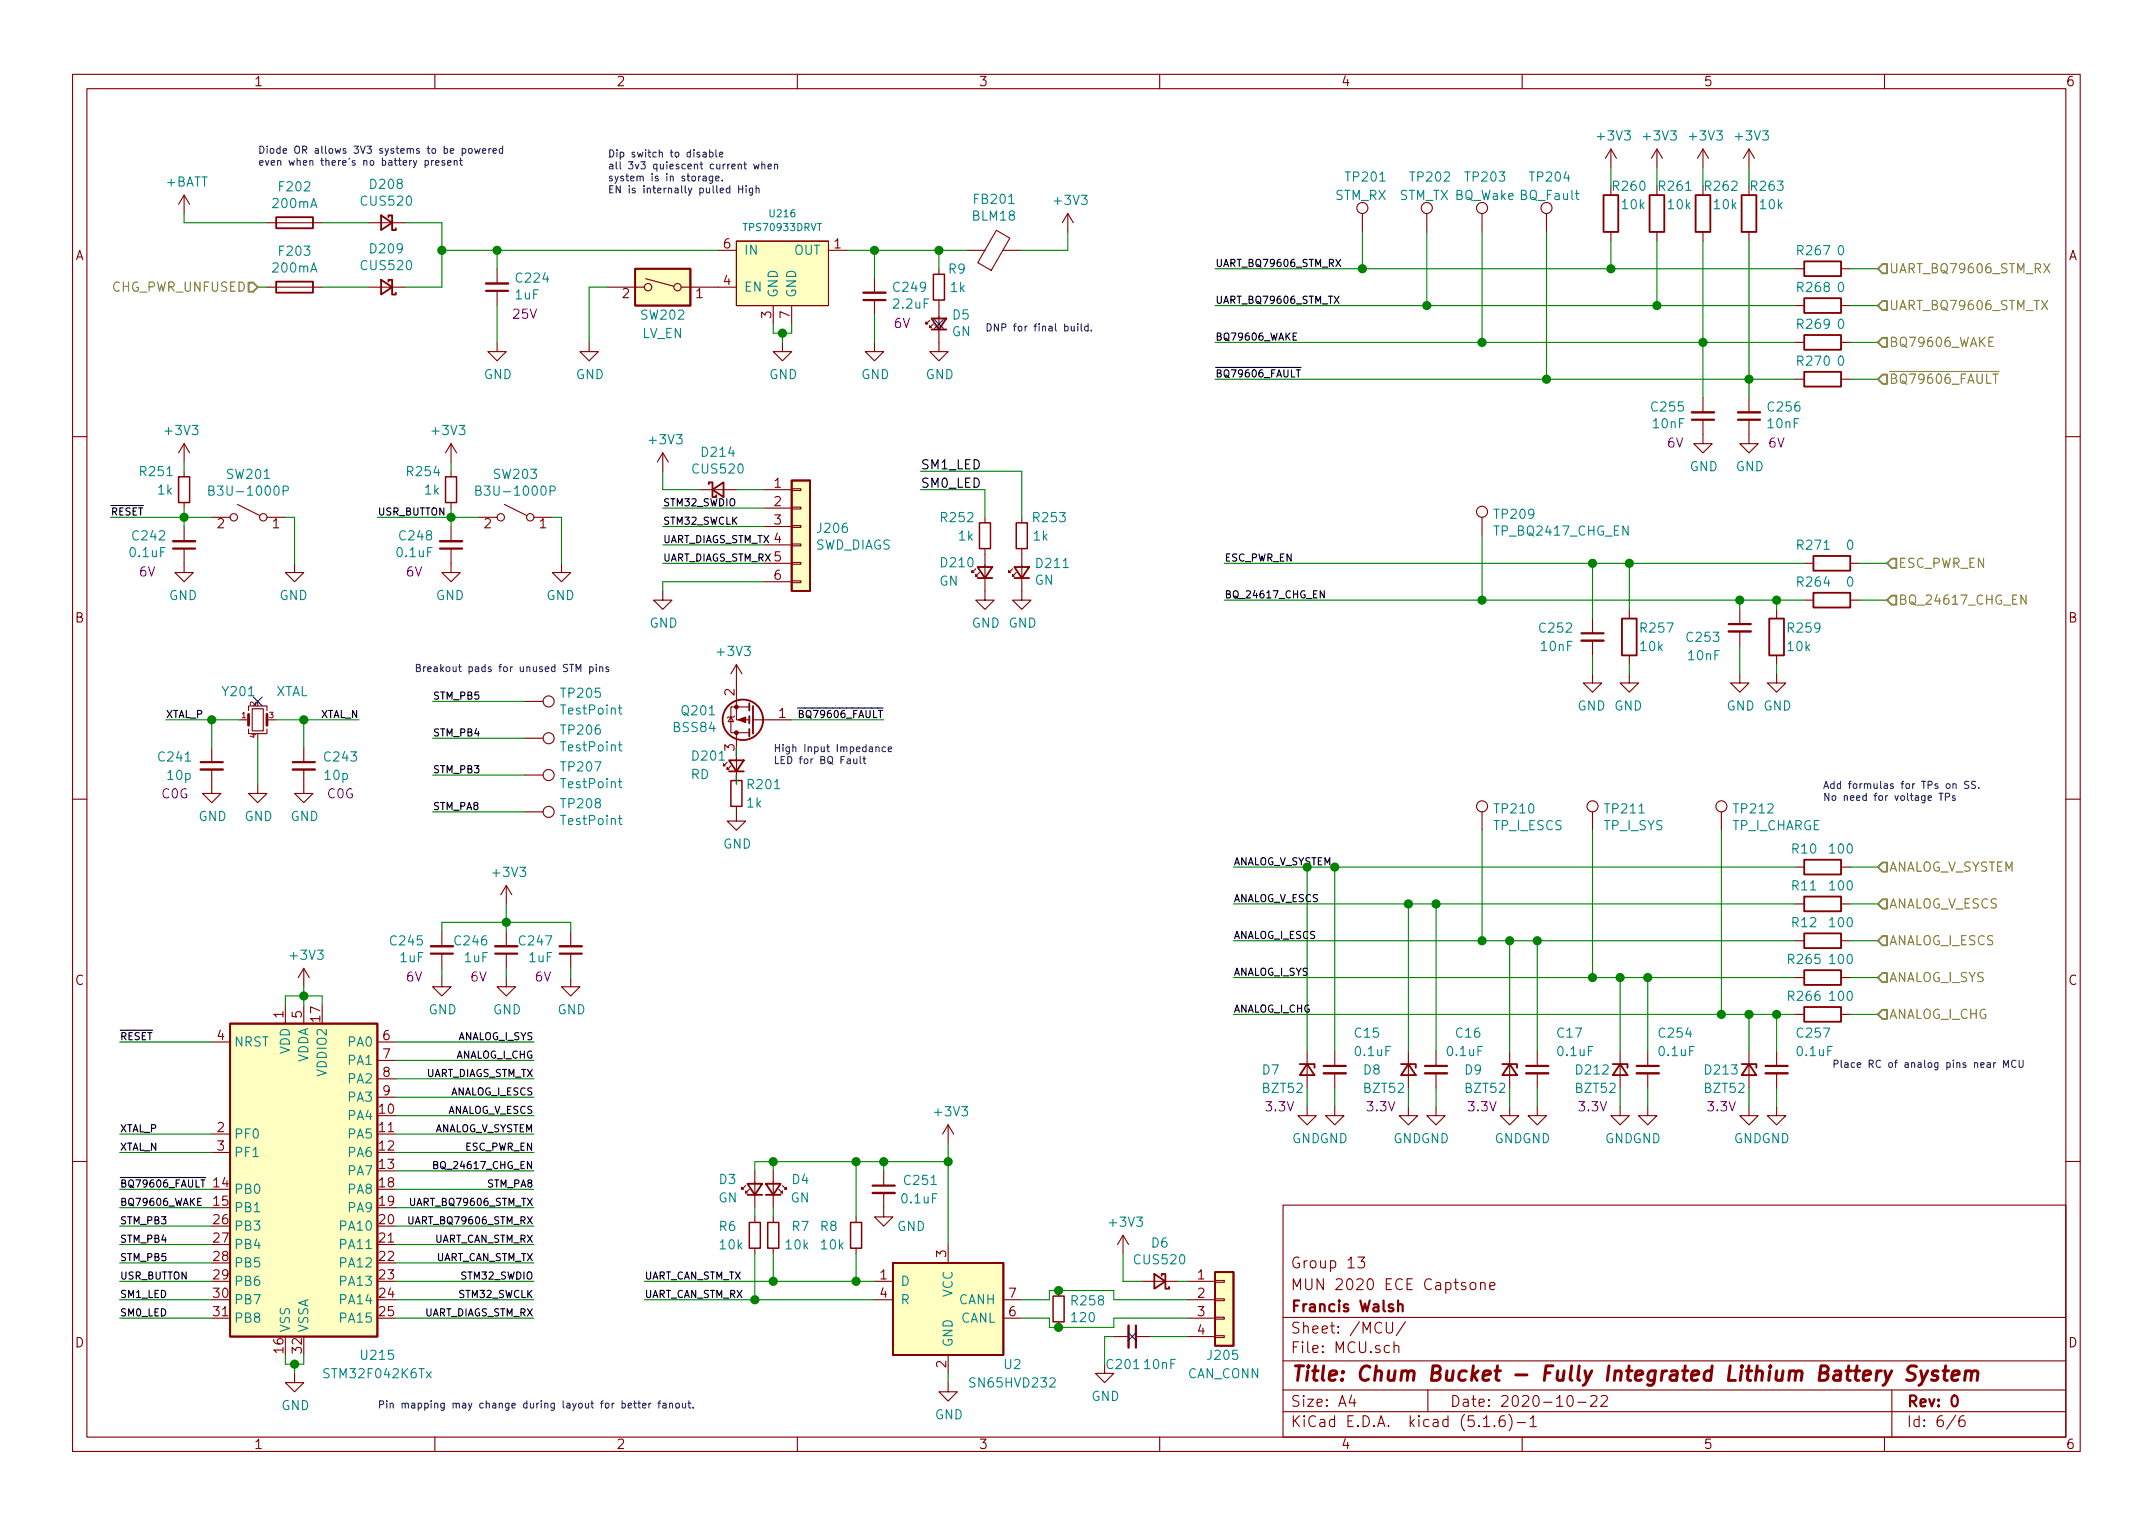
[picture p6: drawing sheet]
<svg xmlns="http://www.w3.org/2000/svg" width="297mm" height="210mm" viewBox="0 0 297 210" stroke-linecap="round" stroke-linejoin="round" font-family="sans-serif">
<g fill="none" stroke="#840000" stroke-width=".15">
<path d="M10 10.3h277v189.9h-277zM12 12.2h273v186.1h-273zM60 10.3v1.9M110 10.3v1.9M160 10.3v1.9M210 10.3v1.9M260 10.3v1.9M25.4 26.9v2.6M25.4 26.9l-.8 1.3M25.4 26.9l.8 1.3M36.8 30.7h7.6M36.8 39.6h7.6"/>
<path d="M50.8 30.7h5.1M50.8 39.6h5.1M68.6 37.1v2M83.8 39.6h5.1M89.1 38.4l3.9 1.1M94 39.6h7.6M99.1 34.5h2.5M101.6 33.3h12.7v8.9h-12.7zM114.3 34.5h2.5M120.6 38.3v2.1M129.5 37.1v.7M133.3 34.5h2.6"/>
<path d="M137.5 31.8l1.8 1.1-2.5 4.4-1.9-1.1zM138.4 34.5h2.6M147.3 29.5l-.7 1.2M147.3 29.5v2.5M147.3 29.5l.8 1.2M188 29.5v2.5M196.8 29.5v2.5M204.5 29.5v2.5M213.4 29.5v2.5M222.2 20.6v2.5M222.2 32v1.3M222.2 20.6l-.7 1.2"/>
<path d="M222.2 20.6l.8 1.2M228.6 20.6v2.5M228.6 32v1.3M228.6 20.6l-.8 1.2M228.6 20.6l.8 1.2M234.9 20.6v2.5M234.9 32v1.3M234.9 20.6l-.7 1.2M234.9 20.6l.8 1.2M241.3 20.6v2.5M241.3 32v1.3M241.3 20.6l-.8 1.2"/>
<path d="M241.3 20.6l.8 1.2M247.6 37.1h1.3M254 37.1h1.3M68.6 47.2v1.3h1.2l-1.2 1.3-1.3-1.3h1.3M68.6 40.1v2.1M81.3 47.2v1.3h1.2l-1.2 1.3-1.3-1.3h1.3M106.7 42.2v2.5M107.9 47.2v1.3h1.3l-1.3 1.3-1.2-1.3h1.2M109.2 42.2v2.5M120.6 47.2v1.3h1.3l-1.3 1.3-1.2-1.3h1.2M120.6 41.4v2M128.3 44.2l-.5 .5v-.3v.3h.2"/>
<path d="M128.8 44.7l-.5 .5v-.2v.2h.2M129.5 41.4v7.1h1.3l-1.3 1.3-1.2-1.3h1.2M234.9 57.9v3.3h1.3l-1.3 1.3-1.2-1.3h1.2M234.9 54.9v2M241.3 57.9v3.3h1.3l-1.3 1.3-1.3-1.3h1.3M241.3 54.9v2M247.6 47.2h1.3M247.6 42.2h1.3M247.6 52.3h1.3M254 47.2h1.3M254 42.2h1.3M254 52.3h1.3"/>
<path d="M10 60.2h2M25.4 75.7v3.3h-1.3l1.3 1.3 1.3-1.3h-1.3M25.4 61.2v2.5M25.4 65v.8M25.4 69.3v.8M25.4 72.6v2.1M25.4 61.2l.8 1.3M25.4 61.2l-.8 1.3M29.2 71.4h2.5M32.8 69.6l3 1.5M36.8 71.4h2.6M40.6 77.7v1.3h-1.2l1.2 1.3 1.3-1.3h-1.3"/>
<path d="M62.2 75.7v3.3h-1.2l1.2 1.3 1.3-1.3h-1.3M62.2 61.2l.8 1.3M62.2 61.2v2.5M62.2 65v.8M62.2 69.3v.8M62.2 72.6v2.1M62.2 61.2l-.7 1.3M66 71.4h2.6M69.6 69.6l3 1.5M73.7 71.4h2.5M77.5 77.7v1.3h-1.3l1.3 1.3 1.2-1.3h-1.2M91.4 62.5l-.7 1.2"/>
<path d="M91.4 62.5v2.5M91.4 62.5l.8 1.2M96.5 67.6h5.1M105.4 67.6h3.8M105.4 70.1h3.8M105.4 72.6h3.8M105.4 75.2h3.8M105.4 77.7h3.8M109.2 77.6h1.3v.2h-1.3zM109.2 75.1h1.3v.2h-1.3zM109.2 70h1.3v.2h-1.3zM109.2 67.4h1.3v.3h-1.3z"/>
<path d="M109.2 72.5h1.3v.3h-1.3zM134.6 78.5l-.5 .5v-.3v.3h.3M135.1 79l-.5 .5v-.3v.3h.3M135.9 75.7v7.1h1.3l-1.3 1.3-1.3-1.3h1.3M135.9 71.4v.7M139.7 78.5l-.5 .5v-.3v.3h.2M140.2 79l-.5 .5v-.3v.3h.3M141 75.7v7.1h1.2l-1.2 1.3-1.3-1.3h1.3M141 71.4v.7M204.5 71.4v2.5M248.9 77.7h1.3M255.3 77.7h1.2"/>
<path d="M285 60.2h2M33 99.3h1.3M34.3 98v-.6h2.5v.6M34.8 97.8h1.5v3h-1.5zM36.8 99.3h1.3M72.4 96.8h2.5M91.4 81.5v1.3h1.3l-1.3 1.3-1.2-1.3h1.2M100.8 98.9l.4 .7h-.7zM101.3 98.8l-.1 .1h-.7l-.2 .2M101.6 91.7v7.6h1.8M101.6 91.7l.8 1.3M101.6 91.7l-.8 1.3"/>
<path d="M103.4 97.5h-2.6v3.6h2.6M103.9 99.3h5.3M105.4 80.3h3.8M109.2 80.1h1.3v.3h-1.3zM219.7 93v1.2h-1.3l1.3 1.3 1.3-1.3h-1.3M219.7 85.3v2.1M219.7 88.4v2M224.8 93v1.2h-1.3l1.3 1.3 1.3-1.3h-1.3M224.8 84.1v1.2M224.8 90.4v1.3M240 93v1.2h1.3l-1.3 1.3-1.2-1.3h1.2M240 84.1v2"/>
<path d="M240 87.1v2M245.1 93v1.2h1.3l-1.3 1.3-1.3-1.3h1.3M245.1 84.1v1.2M245.1 90.4v1.3M248.9 82.8h1.3M255.3 82.8h1.2M10 110.3h2M29.2 106.2v3.3h1.3l-1.3 1.2-1.3-1.2h1.3M29.2 103.1v2.1M34.3 100.6v.6h2.5v-.6M35.6 108.2v1.3h1.2l-1.2 1.2-1.3-1.2h1.3M41.9 106.2v3.3h1.3l-1.3 1.2-1.3-1.2h1.3"/>
<path d="M41.9 103.1v2.1M72.4 101.8h2.5M72.4 106.9h2.5M72.4 112h2.5M100.3 105.2l-.5 .5v-.3v.3h.3M100.8 105.7l-.5 .5v-.3v.3h.3M101.6 111.2v2.1h1.3l-1.3 1.2-1.3-1.2h1.3M101.6 101.1v7.1M204.5 112v2.5M219.7 112v2.5M237.5 112v2.5M247.6 119.6h1.3"/>
<path d="M254 119.6h1.3M285 110.3h2M39.4 138.7v2.5M41.9 133.6v2.5M41.9 138.7v2.5M41.9 133.6l-.8 1.3M41.9 133.6l.8 1.3M61 134.9v1.2h1.2l-1.2 1.3-1.3-1.3h1.3M61 128.5v2.1M61 131.6v2M69.8 134.9v1.2h1.3l-1.3 1.3-1.2-1.3h1.2M69.8 122.2v2.5"/>
<path d="M69.8 128.5v2.1M69.8 131.6v2M69.8 122.2l-.7 1.2M69.8 122.2l.8 1.2M78.7 134.9v1.2h1.3l-1.3 1.3-1.2-1.3h1.2M78.7 128.5v2.1M78.7 131.6v2M247.6 124.7h1.3M247.6 134.9h1.3M247.6 139.9h1.3M247.6 129.8h1.3M254 124.7h1.3"/>
<path d="M254 134.9h1.3M254 139.9h1.3M254 129.8h1.3M29.2 156.5h2.5M29.2 159h2.5M29.2 143.8h2.5M52.1 143.8h2.5M52.1 146.3h2.5M52.1 148.8h2.5M52.1 151.4h2.5M130.8 155.2l-.8 1.3M130.8 155.2v2.5"/>
<path d="M130.8 155.2l.8 1.3M180.3 152.6v1.3h-1.2l1.2 1.3 1.3-1.3h-1.3M180.3 145v5.1M184.1 152.6v1.3h-1.2l1.2 1.3 1.3-1.3h-1.3M184.1 145v2.1M184.1 148.1v2M194.3 152.6v1.3h-1.3l1.3 1.3 1.3-1.3h-1.3M194.3 145v5.1M198.1 152.6v1.3h-1.3l1.3 1.3 1.3-1.3h-1.3M198.1 145v2.1M198.1 148.1v2M208.3 152.6v1.3h-1.3l1.3 1.3 1.2-1.3h-1.2"/>
<path d="M208.3 145v5.1M212.1 152.6v1.3h-1.3l1.3 1.3 1.3-1.3h-1.3M212.1 145v2.1M212.1 148.1v2M223.5 152.6v1.3h-1.3l1.3 1.3 1.3-1.3h-1.3M223.5 145v5.1M227.3 152.6v1.3h-1.2l1.2 1.3 1.3-1.3h-1.3M227.3 145v2.1M227.3 148.1v2M241.3 152.6v1.3h-1.3l1.3 1.3 1.3-1.3h-1.3M241.3 145v5.1M245.1 152.6v1.3h-1.3l1.3 1.3 1.3-1.3h-1.3"/>
<path d="M245.1 145v2.1M245.1 148.1v2M10 160.2h2M102.9 163.6l-.5 .5v-.3v.3h.2M103.4 164.1l-.5 .5v-.3v.3h.2M104.1 161.5v5.1M104.1 167.9v.8M104.1 172.2v.8M106.7 161.5v5.1M106.7 167.9v.8M106.7 172.2v.8M107.4 164.1l.5 .5v-.3v.3h-.2"/>
<path d="M107.9 163.6l.6 .5v-.3v.3h-.3M118.1 167.9v.8M118.1 172.2v.8M120.6 176.8h2.6M120.6 179.3h2.6M121.9 164.6v3.3h1.3l-1.3 1.3-1.3-1.3h1.3M121.9 161.5v2.1M130.8 171.7v2.5M138.4 179.3h2.6M146 178v.8M154.9 170.4l-.7 1.3M154.9 170.4v2.6"/>
<path d="M154.9 170.4l.8 1.3M157.5 176.8h5.1M163.8 176.8h3.8M163.8 179.3h3.8M167.6 176.7h1.3v.2h-1.3zM167.6 179.2h1.3v.2h-1.3zM177 166.3h108v32h-108zM187.4 173.4h.9l-.5 .6 .3 .1a.61 .61 0 0 1 .1 .7l-.2 .1h-.4l-.2-.1M202.9 177.1a.41 .41 0 0 1 .7 .1v.4a.41 .41 0 0 1-.4 .3 .41 .41 0 0 1-.4-.3zM204.3 177.1a.38 .38 0 0 1 .6 0v.8M204.3 176.9v1M205.5 177.4l.7-.1v-.3l-.4-.1-.3 .2 .1 .7 .2 .1 .4-.1"/>
<path d="M285 160.2h2M40.6 189.5v1.2h1.3l-1.3 1.3-1.2-1.3h1.2M60 198.3v1.9M110 198.3v1.9M130.8 190.7v1.3h1.3l-1.3 1.3-1.3-1.3h1.3M130.8 186.9v2.6M138.4 181.9h2.6M146 182.4v.7M152.4 188.2v1.3h1.3l-1.3 1.2-1.3-1.2h1.3M153.7 184.4h2M156.7 184.4h2M160 198.3v1.9"/>
<path d="M163.8 184.4h3.8M163.8 181.9h3.8M167.6 184.3h1.3v.2h-1.3zM167.6 181.7h1.3v.3h-1.3zM177 194.8h108M177 191.8h108M177 187.8h108M177 181.8h108M186.5 192.5l-.4 1h1M186.8 193v1M191.3 182.4v1.2a.48 .48 0 0 0 .7 .2l.1-1.4M192.3 185.7a.41 .41 0 0 1 .7 .1v.8"/>
<path d="M192.3 185.1v1.5M193.9 182.3l-1.3 2M197 191.8v3M204.7 196.8h.8M206.2 196.7v.1l-.1-.1h.1v.1M207.5 195.3a.59 .59 0 0 0-.7 .7l.1 .7a.49 .49 0 0 0 .7 0 .65 .65 0 0 0-.1-.7 .51 .51 0 0 0-.6 0l-.1 .2M208.2 195.1a1.71 1.71 0 0 1 0 2.3M209.3 196.3h1.2M210 198.3v1.9M211.1 195.8l.3-.3 .1-.2v1.5M211.1 196.8h.9M216.3 192.7a.35 .35 0 0 1 .4-.2 .35 .35 0 0 1 .3 .3 .78 .78 0 0 1-.4 1.2 .87 .87 0 0 1-.3-1.3z"/>
<path d="M217.7 193.5h1.1M219.5 192.7l.2-.2h.3a.41 .41 0 0 1 .3 .7l-.9 .8h.9M220.9 192.7l.2-.2 .5 .1a.37 .37 0 0 1 .1 .6l-.9 .8h1M260 198.3v1.9M261 191.8v6.5M269.8 195.2l-1.2 2M271 195.3a.62 .62 0 0 0-.7 .7v.5a.48 .48 0 0 0 .7 .2l.1-.2-.1-.5a.48 .48 0 0 0-.7 .2"/>
<circle cx="89.4" cy="39.6" r=".51"/>
<circle cx="93.5" cy="39.6" r=".51"/>
<circle cx="188" cy="28.7" r=".76"/>
<circle cx="196.8" cy="28.7" r=".76"/>
<circle cx="204.5" cy="28.7" r=".76"/>
<circle cx="213.4" cy="28.7" r=".76"/>
<circle cx="32.3" cy="71.4" r=".51"/>
<circle cx="36.3" cy="71.4" r=".51"/>
<circle cx="69.1" cy="71.4" r=".51"/>
<circle cx="73.2" cy="71.4" r=".51"/>
<circle cx="204.5" cy="70.6" r=".76"/>
<circle cx="75.7" cy="96.8" r=".76"/>
<circle cx="75.7" cy="106.9" r=".76"/>
<circle cx="75.7" cy="101.8" r=".76"/>
<circle cx="75.7" cy="112" r=".76"/>
<circle cx="204.5" cy="111.2" r=".76"/>
<circle cx="219.7" cy="111.2" r=".76"/>
<circle cx="237.5" cy="111.2" r=".76"/>
</g>
<g fill="none" stroke="#840000" stroke-width=".3">
<path d="M67.1 40.1h3M119.1 41.4h3.1M233.4 57.9h3.1M239.8 57.9h3M23.9 75.7h3M60.7 75.7h3.1M218.2 87.4h3M238.5 86.1h3.1M27.7 105.2h3M40.4 105.2h3M59.4 131.6h3.1M68.3 131.6h3.1"/>
<path d="M77.2 131.6h3.1M182.6 147.1h3.1M196.6 147.1h3M210.6 147.1h3M225.8 147.1h3.1M243.6 147.1h3M120.4 163.6h3M192.9 179.4v1.5M156.7 182.9v3M192.9 180.1a.38 .38 0 0 1 .6 0v.8M269.4 192.7a.35 .35 0 0 1 .4-.2 .35 .35 0 0 1 .2 .3 .77 .77 0 0 1-.4 1.2 .9 .9 0 0 1-.2-1.3z"/>
</g>
<path d="M260 189.1l.3 1.3M261 189.1l-.9 1.8-.3 .2M264.4 188.5l-.7-.1a.5 .5 0 0 0-.5 .5 .5 .5 0 0 0 .3 .5l.4 .1a.48 .48 0 0 1 .3 .5 .48 .48 0 0 1-.4 .4l-.8-.1M265 189.1l.3 1.3M266 189.1l-.9 1.8-.4 .2M267.4 189.2l-.2-.1-.5 .1-.1 .3 .2 .3 .5 .1 .1 .3-.2 .1-.2 .1-.5-.1M268.1 189.1h.7M268.4 188.4l-.2 1.8 .1 .1 .4 .1M269.3 189.8l1-.2v-.4l-.2-.1-.6 .1-.1 .2-.1 .8 .2 .2 .6-.1M271.2 189.3a.5 .5 0 0 1 .8 .1l-.1 1M271.2 189.1l-.2 1.3M272 189.4a.47 .47 0 0 1 .5-.3 .47 .47 0 0 1 .4 .3l-.1 1" fill="none" stroke="#840000" stroke-width=".41"/>
<g fill="none" stroke="#840000" stroke-width=".33">
<path d="M67.1 39.1h3M119.1 40.4h3.1M233.4 56.9h3.1M239.8 56.9h3M23.9 74.7h3M60.7 74.7h3.1M218.2 88.4h3M238.5 87.1h3.1M27.7 106.2h3M40.4 106.2h3M59.4 130.6h3.1M68.3 130.6h3.1"/>
<path d="M77.2 130.6h3.1M182.6 148.1h3.1M196.6 148.1h3M210.6 148.1h3M225.8 148.1h3.1M243.6 148.1h3M120.4 164.6h3M155.7 182.9v3"/>
</g>
<g fill="none" stroke="#840000" stroke-width=".25">
<path d="M38.1 30h5.1v1.5h-5.1zM38.1 38.9h5.1v1.5h-5.1zM52.6 29.7l1.5 1-1.5 1zM52.6 38.6l1.5 1-1.5 1zM53.6 30v-.3h.5v2h.5v-.2M53.6 38.9v-.3h.5v2h.5v-.2M87.6 37.1h7.6v5.1h-7.6zM221.2 26.9h2.1v5.1h-2.1zM227.6 26.9h2v5.1h-2zM233.9 26.9h2.1v5.1h-2.1zM240.3 26.9h2v5.1h-2zM248.9 36.1h5.1v2h-5.1z"/>
<path d="M128.5 43.9h2.1l-1.1 1.6zM128.5 45.5h2.1M248.9 46.2h5.1v2.1h-5.1zM248.9 41.1h5.1v2.1h-5.1zM248.9 51.3h5.1v2h-5.1zM97.8 66.8v-.3h.5v2.1h.5v-.3M98.3 67.6l1.5-1.1v2.1zM109.2 66.3h2.6v15.2h-2.6zM134.9 78.2h2l-1 1.6zM134.9 79.8h2M140 78.2h2l-1 1.6zM140 79.8h2"/>
<path d="M250.2 76.7h5.1v2h-5.1zM103.4 97v1M103.4 98.8v1M103.9 97.4v3.8M223.8 85.3h2v5.1h-2zM244.1 85.3h2v5.1h-2zM250.2 81.8h5.1v2h-5.1zM100.6 104.9h2l-1 1.5zM100.6 106.4h2M103.4 100.6v1M248.9 118.6h5.1v2h-5.1zM248.9 123.7h5.1v2h-5.1z"/>
<path d="M248.9 133.9h5.1v2h-5.1zM248.9 138.9h5.1v2.1h-5.1zM248.9 128.8h5.1v2h-5.1zM31.7 141.2h20.4v43.2h-20.4zM179.3 146.8h2.1v.5M180.3 146.8l1.1 1.5h-2.1zM193.3 146.8h2v.5M194.3 146.8l1 1.5h-2zM207.3 146.8h2v.5M208.3 146.8l1 1.5h-2zM222.5 146.8h2v.5M223.5 146.8l1 1.5h-2z"/>
<path d="M240.3 146.8h2v.5M241.3 146.8l1 1.5h-2zM103.1 163.3h2.1l-1.1 1.5zM103.1 164.8h2.1M105.7 163.3h2l-1 1.5zM105.7 164.8h2M123.2 174.2h15.2v12.7h-15.2zM159.3 175.8l1.5 1-1.5 1zM160.3 176v-.2h.5v2h.5v-.3M167.6 175.5h2.6v10.2h-2.6z"/>
<circle cx="102.5" cy="99.3" r="2.79"/>
</g>
<g fill="#ffffc2" stroke="#ffffc2" stroke-width=".14">
<path d="M87.6 37.1h7.6v5.1h-7.6z"/>
<path d="M101.6 33.3h12.7v8.9h-12.7z"/>
<path d="M109.2 66.3h2.6v15.2h-2.6z"/>
<path d="M167.6 175.5h2.6v10.2h-2.6z"/>
<path d="M31.7 141.2h20.4v43.2h-20.4z"/>
<path d="M123.2 174.2h15.2v12.7h-15.2z"/>
</g>
<path d="M34.3 98.5v1.6M36.8 98.5v1.6" fill="none" stroke="#840000" stroke-width=".38"/>
<path d="M128.8 37.8h1.5v3.6h-1.5zM24.6 65.8h1.6v3.5h-1.6zM61.5 65.8h1.5v3.5h-1.5zM135.1 72.1h1.6v3.6h-1.6zM140.2 72.1h1.5v3.6h-1.5zM100.8 107.7h1.6v3.5h-1.6zM103.4 168.7h1.5v3.5h-1.5zM105.9 168.7h1.5v3.5h-1.5zM117.3 168.7h1.6v3.5h-1.6zM145.3 178.8h1.5v3.6h-1.5z" fill="none" stroke="#840000" stroke-width=".2"/>
<path d="M28.8 67.7l.6-.1 .1-.3-.2-.2h-.5v1.2h.5l.3-.2a.36 .36 0 0 0-.3-.4M39.1 67.7h.4l.2-.1v-.4l-.2-.1h-.4v1.2M65.7 67.7l.5-.1 .1-.3-.2-.2h-.4v1.2h.4l.3-.2a.36 .36 0 0 0-.3-.4M75.9 67.7h.5l.2-.1v-.4l-.2-.1h-.5v1.2M85.3 97.7h.5M85.5 97.3v1l.1 .2h.2M85.3 102.8h.5M85.3 107.8h.5M85.3 112.9h.5M85.5 102.3v1.1l.1 .2h.2M85.5 107.4v1.1l.1 .1 .2 .1M85.5 112.5v1.1l.1 .1 .2 .1" fill="none" stroke="#008484" stroke-width=".15"/>
<g fill="#840000" stroke="#840000" stroke-width=".15">
<path d="M101.9 99.3l1-.4v.8z"/>
<circle cx="101.6" cy="97.5" r=".25"/>
<circle cx="101.6" cy="101.1" r=".25"/>
</g>
<g fill="none" stroke="#008400" stroke-width=".15">
<path d="M25.4 29.5v1.2h11.4M35.6 39.6h1.2M44.4 39.6h6.4M44.4 30.7h6.4M55.9 30.7h5.1v8.9h-5.1M61 34.5h38.1M68.6 34.5v2.6M83.8 39.6h-2.5v7.6M116.8 34.5h16.5M120.6 34.5v3.8M129.5 34.5v2.6M147.3 32v2.5h-6.3"/>
<path d="M167.6 37.1h80M188 32v5.1M196.8 32v10.2M204.5 32v15.2M213.4 32v20.3M222.2 23.1v2.5M222.2 33.3v3.8M228.6 23.1v2.5M228.6 33.3v8.9M234.9 23.1v2.5M234.9 33.3v21.6M241.3 23.1v2.5"/>
<path d="M241.3 33.3v21.6M255.3 37.1h3.8M68.6 42.2v5M106.7 44.7v1.3h2.5v-1.3M107.9 46v1.2M120.6 43.4v3.8M167.6 47.2h80M167.6 42.2h80M167.6 52.3h80M255.3 47.2h3.8M255.3 42.2h3.8M255.3 52.3h3.8"/>
<path d="M15.2 71.4h14M25.4 63.7v1.3M25.4 70.1v2.5M39.4 71.4h1.2v6.3M52.1 71.4h13.9M62.2 63.7v1.3M62.2 70.1v2.5M76.2 71.4h1.3v6.3M91.4 77.7h14M91.4 75.2h14M91.4 72.6h14M91.4 70.1h14"/>
<path d="M91.4 65v2.6h5.1M101.6 67.6h3.8M127 67.6h8.9v3.8M127 65h14v6.4M168.9 77.7h80M204.5 73.9v8.9M219.7 77.7v7.6M224.8 77.7v6.4M256.5 77.7h3.8M22.9 99.3h10.1M29.2 99.3v3.8M38.1 99.3h11.4"/>
<path d="M41.9 99.3v3.8M59.7 96.8h12.7M105.4 80.3h-14v1.2M109.2 99.3h12.7M168.9 82.8h80M219.7 90.4v2.6M224.8 91.7v1.3M240 82.8v1.3M240 89.1v3.9M245.1 82.8v1.3M245.1 91.7v1.3M256.5 82.8h3.8"/>
<path d="M35.6 101.8v6.4M59.7 112h12.7M59.7 101.8h12.7M59.7 106.9h12.7M101.6 103.1v1.3M101.6 106.9v1.3M170.2 119.6h77.4M180.3 119.6v25.4M184.1 119.6v25.4M204.5 114.5v15.3M219.7 114.5v20.4M237.5 114.5v25.4"/>
<path d="M255.3 119.6h3.8M39.4 138.7v-1.3h5v1.3M41.9 136.1v2.6M61 128.5v-1.3h17.7v1.3M61 133.6v1.3M69.8 124.7v3.8M69.8 133.6v1.3M78.7 133.6v1.3M170.2 139.9h77.4M170.2 134.9h77.4M170.2 129.8h77.4M170.2 124.7h77.4"/>
<path d="M194.3 124.7v20.3M198.1 124.7v20.3M208.3 129.8v15.2M212.1 129.8v15.2M223.5 134.9v10.1M227.3 134.9v10.1M241.3 139.9v5.1M245.1 139.9v5.1M255.3 139.9h3.8M255.3 134.9h3.8M255.3 129.8h3.8M255.3 124.7h3.8"/>
<path d="M16.5 143.8h12.7M16.5 159h12.7M16.5 156.5h12.7M54.6 148.8h19.1M54.6 146.3h19.1M54.6 143.8h19.1M54.6 159h19.1M54.6 156.5h19.1M54.6 151.4h19.1M54.6 153.9h19.1M130.8 157.7v14M180.3 150.1v2.5"/>
<path d="M184.1 150.1v2.5M194.3 150.1v2.5M198.1 150.1v2.5M208.3 150.1v2.5M212.1 150.1v2.5M223.5 150.1v2.5M227.3 150.1v2.5M241.3 150.1v2.5M245.1 150.1v2.5M16.5 179.3h12.7M16.5 176.8h12.7M16.5 166.6h12.7"/>
<path d="M16.5 174.2h12.7M16.5 171.7h12.7M16.5 169.2h12.7M16.5 164.1h12.7M54.6 179.3h19.1M54.6 176.8h19.1M54.6 166.6h19.1M54.6 174.2h19.1M54.6 171.7h19.1M54.6 169.2h19.1M54.6 164.1h19.1M54.6 161.5h19.1"/>
<path d="M88.9 179.3h31.7M88.9 176.8h31.7M104.1 166.6v1.3M104.1 173v6.3M106.7 160.3v1.2M106.7 166.6v1.3M106.7 173v3.8M118.1 160.3v7.6M118.1 173v3.8M121.9 160.3v1.2M130.8 160.3h-26.7v1.2M141 179.3h3.8v-1.3h8.9v1.3h10.1"/>
<path d="M154.9 173v3.8h2.6M162.6 176.8h1.2M16.5 181.9h12.7M39.4 186.9v1.3h2.5v-1.3M40.6 188.2v1.3M54.6 181.9h19.1M130.8 189.5v1.2M141 181.9h3.8v1.2h8.9v-1.2h10.1M153.7 184.4h-1.3v3.8M158.7 184.4h5.1"/>
</g>
<path d="M282 36.4l.8 1.2M282.8 36.4l-.8 1.2M274.4 47.1h.4M274.8 51.3h1M274.9 51.6h.8M275 46.5h-.6v1.3h.6M275.3 51.6v1.3M281.7 41.4l.8 1.3M282.5 41.4l-.8 1.3M279.5 82.1v1.3l-.7-1.3v1.3" fill="none" stroke="#848400" stroke-width=".15"/>
<path d="M34.3 39h.6l.7 .6-.7 .7h-.6zM259.7 36.4h.6v1.3h-.6l-.6-.6zM259.7 41.5h.6v1.3h-.6l-.6-.6zM259.7 46.6h.6v1.3h-.6l-.6-.7zM259.7 51.7h.6v1.3h-.6l-.6-.7zM261 77.1h.6v1.3h-.6l-.7-.7zM261 82.2h.6v1.2h-.6l-.7-.6zM259.7 119h.6v1.3h-.6l-.6-.7zM259.7 124.1h.6v1.2h-.6l-.6-.6zM259.7 139.3h.6v1.3h-.6l-.6-.7zM259.7 134.2h.6v1.3h-.6l-.6-.6zM259.7 129.2h.6v1.2h-.6l-.6-.6z" fill="none" stroke="#848400" stroke-width=".25"/>
<g fill="none" stroke="#000" stroke-width=".15">
<path d="M184.3 35.8l.7 1M185 35.8l-.7 1M178.4 46.4h.3M178.7 50.7h.8M178.8 51h.6M178.9 45.9h-.5v1h.5M179.1 51v1M184.1 40.9l.6 1M184.7 40.9l-.6 1M110 97.7h1M110.3 98.5l.4-.1v-.3l-.4-.1v1h.3l.2-.1v-.2l-.2-.2M182.7 81.5v1l-.6-1v1"/>
<path d="M27.3 165.8h.3M27.6 162.5h.8M27.7 162.8h.6M27.8 165.3h-.5v1h.5M28 162.8v1M56.4 167.9v.8l.2 .2 .3-.1 .1-.1v-.8M59.8 160.7l.5-.1v-.3l-.5-.1v1h.4l.2-.1v-.2l-.2-.2"/>
</g>
<g fill="none" stroke="#0000c2" stroke-width=".15">
<path d="M58.6 22.2l.3-.1 .2 .2-.1 .5h-.4M59.5 22.1v.7M59.8 22.1l-.3 .2M60.1 22.5l.5-.1-.1-.2-.3-.1-.1 .2v.5h.4M61.3 22.2l-.2-.1-.1 .2v.1l.3 .1v.3h-.3M61.7 22.5l.5-.1v-.2l-.3-.1-.2 .2 .1 .5h.4M62.7 22.2h.3l.1 .6M62.7 22.1v.7M63.4 22.1h.4M63.6 21.8v.9l.2 .1M63.8 20.5h.3l.2 .2-.1 .4h-.4M63.8 20.5v1"/>
<path d="M64.7 20.6l.1-.1 .3 .1 .1 .3-.2 .3-.3-.1zM65.5 20.5l.2 .7 .2-.5 .1 .5 .2-.7M66.6 20.8l.4-.1v-.2h-.3l-.1 .1v.5h.4M67.5 20.5v.7M67.7 20.5l-.2 .2M68 20.8l.5-.1v-.2h-.3l-.2 .1 .1 .5h.4M69.3 20.5h-.2l-.2 .2 .1 .4h.3M69.3 20.2v1M97 21.1h.4v.6M97 24.4h.4v.6M97.4 21.2l-.4 .2 .1 .3 .3-.1M97.4 24.5l-.4 .2 .1 .3 .3-.1"/>
<path d="M97.9 21.1l.3-.1 .2 .2-.1 .4h-.4M97.9 20.7v1M98.3 24.3v.8l-.2 .2-.2-.1M98.3 24.4l-.3-.1-.2 .2 .1 .4h.4M98.8 24.6l.4-.1v-.1l-.3-.1-.1 .1v.5h.4M98.8 20.7v.8l.1 .2M99.3 21.3l.4-.1v-.1l-.3-.1-.1 .1v.5h.4M99.6 24.9v.1M101.9 25.6v1M101.9 26.1h.6M102.5 25.6v1M102.6 22.7h.4"/>
<path d="M102.7 22.3v.9l.3 .1M102.9 25.6v.1M102.9 26v.6M103.8 26v.7l-.1 .2h-.3M103.8 26h-.2l-.2 .1 .1 .5h.3M104 22.7l.2 .6 .2-.5 .1 .5 .2-.6M104.3 26h.4v.6M104.3 25.6v1M105.1 22.7h.4v.6M105.1 22.3v1M106 23l.4-.1v-.2h-.3l-.1 .1v.5h.4M106.9 22.7h.3l.1 .6"/>
<path d="M106.9 22.7v.6M147.8 45l.1 .6 .2 .1 .1-.1M148.2 45v.7M148.7 44.7h.1M148.7 45v.7M149.2 44.7v.8l.1 .2M150.1 45.1l-.3-.1-.2 .2 .1 .4h.4M150.1 44.7v1M150.6 45.6v.1M79.5 92.7v-1l.3 .7 .3-.7v1M81.4 92h.3l.1 .2-.1 .4h-.3M81.4 92v1"/>
<path d="M82.3 91.7h.1M82.3 92v.7M82.7 92.1l.4-.1 .1 .7M82.7 92v.7M84 92h-.3l-.1 .1 .1 .2 .3 .1v.2h-.4M117.8 104.7v.5a.24 .24 0 0 0 .2 .2 .24 .24 0 0 0 .2-.1M118.2 104.7v.7M118.7 104.4v.8l.1 .2M119 104.7h.4M119.2 104.4v.8l.2 .2M120.9 103.1h.3l.1 .6M120.9 103v.7"/>
<path d="M122.2 103.1l-.3-.1-.2 .2 .1 .5h.4M122.6 103.4l.4-.1v-.2l-.3-.1-.1 .2v.5h.4M267.5 109.4h.6M267.8 109.4v1M268.4 110l.5-.1 .1-.1-.1-.3-.5-.1v1M269.4 108.2h.4l.1 .6M269.4 108.1v.7M269.7 109.8h-.2l-.1 .1v.2l.3 .1v.2h-.3M271.6 107.8l-.5 .1v.3l.4 .2 .1 .2-.2 .2-.4-.1M272.6 107.8l-.6 .1v.3l.5 .2 .1 .2-.2 .2-.4-.1M273 108.7v.1M274.2 146.7h.3l.1 .6"/>
<path d="M274.6 146.8l-.5 .2 .2 .3 .3-.1M275.1 146.6v.7M275.3 146.6l-.2 .2M276.4 147.3v-1l.4 .7 .3-.7v1M278.1 146.3a.44 .44 0 0 0-.5 .1 .44 .44 0 0 0 0 .6l.3 .3 .2-.1M278.6 146.3v.8l.1 .2 .3-.1 .1-.1v-.8M86.7 193.9l.4-.1v-.2h-.3l-.1 .1v.5h.4M87.4 193.6h.4M87.6 193.3v.8l.2 .2M88 193.6h.4M88.1 193.3v.8l.1 .1 .2 .1M88.6 193.9l.5-.1v-.2h-.3l-.2 .1 .1 .5h.4"/>
<path d="M89.5 193.6v.7M89.8 193.6l-.3 .2M90.8 193.6h.3M91.1 193.3l-.2 .1v.9M91.5 193.6h.3l.1 .7M91.9 193.8l-.5 .2 .2 .3 .3-.1M92.4 193.7l.3-.1 .1 .7M92.4 193.6v.7M93.3 193.7l.1-.1 .3 .1-.1 .5-.2 .1-.1-.1zM94.2 193.6v.5a.24 .24 0 0 0 .2 .2 .24 .24 0 0 0 .2-.1M94.6 193.6v.7M94.9 193.6h.4"/>
<path d="M95 193.3v.8l.3 .2M95.6 194.2v.1"/>
</g>
<g fill="#008400" stroke="#008400" stroke-width=".25">
<circle cx="204.5" cy="47.2" r=".51"/>
<circle cx="129.5" cy="34.5" r=".51"/>
<circle cx="41.9" cy="99.3" r=".51"/>
<circle cx="29.2" cy="99.3" r=".51"/>
<circle cx="212.1" cy="129.8" r=".51"/>
<circle cx="208.3" cy="129.8" r=".51"/>
<circle cx="204.5" cy="82.8" r=".51"/>
<circle cx="62.2" cy="71.4" r=".51"/>
<circle cx="194.3" cy="124.7" r=".51"/>
<circle cx="198.1" cy="124.7" r=".51"/>
<circle cx="184.2" cy="119.6" r=".51"/>
<circle cx="204.5" cy="129.8" r=".51"/>
<circle cx="219.7" cy="77.7" r=".51"/>
<circle cx="241.3" cy="139.9" r=".51"/>
<circle cx="180.3" cy="119.6" r=".51"/>
<circle cx="196.9" cy="42.2" r=".51"/>
<circle cx="188" cy="37.1" r=".51"/>
<circle cx="213.4" cy="52.3" r=".51"/>
<circle cx="237.5" cy="139.9" r=".51"/>
<circle cx="245.1" cy="82.8" r=".51"/>
<circle cx="240" cy="82.8" r=".51"/>
<circle cx="219.7" cy="134.9" r=".51"/>
<circle cx="224.8" cy="77.7" r=".51"/>
<circle cx="118.1" cy="176.8" r=".51"/>
<circle cx="104.1" cy="179.3" r=".51"/>
<circle cx="106.7" cy="176.8" r=".51"/>
<circle cx="146.1" cy="178" r=".51"/>
<circle cx="146.1" cy="183.1" r=".51"/>
<circle cx="130.8" cy="160.3" r=".51"/>
<circle cx="222.3" cy="37.1" r=".51"/>
<circle cx="228.6" cy="42.2" r=".51"/>
<circle cx="235" cy="47.2" r=".51"/>
<circle cx="241.3" cy="52.3" r=".51"/>
<circle cx="106.7" cy="160.3" r=".51"/>
<circle cx="121.9" cy="160.3" r=".51"/>
<circle cx="118.1" cy="160.3" r=".51"/>
<circle cx="61" cy="34.5" r=".51"/>
<circle cx="69.9" cy="127.2" r=".51"/>
<circle cx="68.6" cy="34.5" r=".51"/>
<circle cx="120.7" cy="34.5" r=".51"/>
<circle cx="108" cy="46" r=".51"/>
<circle cx="41.9" cy="137.4" r=".51"/>
<circle cx="40.6" cy="188.2" r=".51"/>
<circle cx="25.4" cy="71.4" r=".51"/>
<circle cx="223.5" cy="134.9" r=".51"/>
<circle cx="227.3" cy="134.9" r=".51"/>
<circle cx="245.1" cy="139.9" r=".51"/>
</g>
<path d="M128.9 44.1l1.2 1.2M130.1 44.1l-1.2 1.2M35 96.2l1.2 1.2M36.2 96.2l-1.2 1.2M155.6 183.8l1.2 1.2M156.8 183.8l-1.2 1.2" fill="none" stroke="#000084" stroke-width=".15"/>
<text font-size="2.8" fill="#840000" x="178" y="190.5">Title: Chum Bucket - Fully Integrated Lithium Battery System</text>
<g font-size="2.1" fill="#840000">
<text x="178" y="178">MUN 2020 ECE Captsone</text>
<text x="178" y="175">Group 13</text>
<text x="178" y="184">Sheet: /MCU/</text>
<text x="178" y="181">Francis Walsh</text>
<text x="178" y="186.7">File: MCU.sch</text>
<text x="178" y="196.9">KiCad E.D.A. kicad (5.1.6)-1</text>
<text x="178" y="194.1">Size: A4</text>
<text x="200" y="194.1">Date: 2020-10-22</text>
<text x="263" y="194.1">Rev: 0</text>
<text x="263" y="196.9">Id: 6/6</text>
</g>
<g font-size="1.8" fill="#840000">
<text x="35" y="11.9">1</text>
<text x="85" y="11.9">2</text>
<text x="135" y="11.9">3</text>
<text x="185" y="11.9">4</text>
<text x="235" y="11.9">5</text>
<text x="285" y="11.9">6</text>
<text x="10.4" y="35.9">A</text>
<text x="99.8" y="34.3">6</text>
<text x="115.1" y="34.3">1</text>
<text x="285.4" y="35.9">A</text>
<text x="85.9" y="41.1">2</text>
<text x="96" y="41.1">1</text>
<text x="99.8" y="39.4">4</text>
<text x="106.4" y="43.9" transform="rotate(-90 106.4 43.9)">3</text>
<text x="109" y="43.9" transform="rotate(-90 109 43.9)">7</text>
<text x="106.8" y="67.3">1</text>
<text x="106.8" y="69.8">2</text>
<text x="30" y="72.9">2</text>
<text x="37.6" y="72.9">1</text>
<text x="66.8" y="72.9">2</text>
<text x="74.4" y="72.9">1</text>
<text x="106.8" y="72.4">3</text>
<text x="106.8" y="74.9">4</text>
<text x="106.8" y="77.5">5</text>
<text x="106.8" y="80">6</text>
<text x="10.4" y="85.9">B</text>
<text x="285.4" y="85.9">B</text>
<text x="101.3" y="96" transform="rotate(-90 101.3 96)">2</text>
<text x="107.5" y="99.1">1</text>
<text x="101.3" y="103.6" transform="rotate(-90 101.3 103.6)">3</text>
<text x="10.4" y="135.9">C</text>
<text x="285.4" y="135.9">C</text>
<text x="30" y="143.5">4</text>
<text x="39.1" y="140.4" transform="rotate(-90 39.1 140.4)">1</text>
<text x="41.7" y="140.4" transform="rotate(-90 41.7 140.4)">5</text>
<text x="44.2" y="140.9" transform="rotate(-90 44.2 140.9)">17</text>
<text x="52.9" y="143.5">6</text>
<text x="52.9" y="146">7</text>
<text x="52.9" y="148.6">8</text>
<text x="52.4" y="153.7">10</text>
<text x="52.9" y="151.1">9</text>
<text x="30" y="156.2">2</text>
<text x="30" y="158.7">3</text>
<text x="52.4" y="156.2">11</text>
<text x="52.4" y="158.7">12</text>
<text x="52.4" y="161.3">13</text>
<text x="29.5" y="163.8">14</text>
<text x="29.5" y="166.4">15</text>
<text x="52.4" y="163.8">18</text>
<text x="52.4" y="166.4">19</text>
<text x="29.5" y="168.9">26</text>
<text x="29.5" y="171.4">27</text>
<text x="29.5" y="174">28</text>
<text x="52.4" y="168.9">20</text>
<text x="52.4" y="171.4">21</text>
<text x="52.4" y="174">22</text>
<text x="130.6" y="173.5" transform="rotate(-90 130.6 173.5)">3</text>
<text x="29.5" y="176.5">29</text>
<text x="29.5" y="179.1">30</text>
<text x="52.4" y="176.5">23</text>
<text x="52.4" y="179.1">24</text>
<text x="121.4" y="176.5">1</text>
<text x="121.4" y="179.1">4</text>
<text x="139.2" y="179.1">7</text>
<text x="165.3" y="176.5">1</text>
<text x="165.3" y="179.1">2</text>
<text x="10.4" y="185.9">D</text>
<text x="29.5" y="181.6">31</text>
<text x="52.4" y="181.6">25</text>
<text x="139.2" y="181.6">6</text>
<text x="165.3" y="181.6">3</text>
<text x="165.3" y="184.1">4</text>
<text x="285.4" y="185.9">D</text>
<text x="39.1" y="186.6" transform="rotate(-90 39.1 186.6)">16</text>
<text x="41.7" y="186.6" transform="rotate(-90 41.7 186.6)">32</text>
<text x="130.6" y="188.7" transform="rotate(-90 130.6 188.7)">2</text>
<text x="35" y="199.9">1</text>
<text x="85" y="199.9">2</text>
<text x="135" y="199.9">3</text>
<text x="185" y="199.9">4</text>
<text x="235" y="199.9">5</text>
<text x="285" y="199.9">6</text>
</g>
<g font-size="1.8" fill="#008484">
<text x="220.5" y="19.4">+3V3</text>
<text x="226.9" y="19.4">+3V3</text>
<text x="233.2" y="19.4">+3V3</text>
<text x="239.6" y="19.4">+3V3</text>
<text x="22.9" y="25.7">+BATT</text>
<text x="37.7" y="28.7">200mA</text>
<text x="38.6" y="26.4">F202</text>
<text x="50" y="28.4">CUS520</text>
<text x="51.2" y="26.1">D208</text>
<text x="134.5" y="28.1">FB201</text>
<text x="145.6" y="28.3">+3V3</text>
<text x="184.2" y="27.6">STM_RX</text>
<text x="185.8" y="25.1">TP201</text>
<text x="193" y="27.6">STM_TX BQ_Wake BQ_Fault</text>
<text x="194.7" y="25.1">TP202</text>
<text x="202.3" y="25.1">TP203</text>
<text x="211.2" y="25.1">TP204</text>
<text x="222.7" y="26.3">R260</text>
<text x="223.9" y="28.9">10k</text>
<text x="229" y="26.3">R261</text>
<text x="230.2" y="28.9">10k</text>
<text x="235.4" y="26.3">R262</text>
<text x="236.6" y="28.9">10k</text>
<text x="241.7" y="26.3">R263</text>
<text x="242.9" y="28.9">10k</text>
<text x="38.6" y="35.3">F203</text>
<text x="51.2" y="35">D209</text>
<text x="102.6" y="35.2">IN</text>
<text x="109.6" y="35.2">OUT</text>
<text x="134.2" y="30.4">BLM18</text>
<text x="248.1" y="35.2">R267</text>
<text x="253.5" y="35.2">0</text>
<text x="37.7" y="37.6">200mA</text>
<text x="50" y="37.3">CUS520</text>
<text x="71.1" y="41.3">1uF</text>
<text x="71.3" y="39">C224</text>
<text x="102.6" y="40.3">EN</text>
<text x="107.3" y="41.1" transform="rotate(-90 107.3 41.1)">GND</text>
<text x="109.9" y="41.1" transform="rotate(-90 109.9 41.1)">GND</text>
<text x="123.4" y="40.3">C249</text>
<text x="130.9" y="37.8">R9</text>
<text x="131.2" y="40.3">1k</text>
<text x="248.1" y="40.3">R268</text>
<text x="253.5" y="40.3">0</text>
<text x="88.5" y="44.1">SW202</text>
<text x="88.6" y="46.7">LV_EN</text>
<text x="123.4" y="42.6">2.2uF</text>
<text x="131.3" y="46.4">GN</text>
<text x="131.5" y="44.1">D5</text>
<text x="248.1" y="45.4">R269</text>
<text x="253.5" y="45.4">0</text>
<text x="66.8" y="52.3">GND</text>
<text x="79.5" y="52.3">GND</text>
<text x="106.1" y="52.3">GND</text>
<text x="118.8" y="52.3">GND</text>
<text x="127.7" y="52.3">GND</text>
<text x="248.1" y="50.5">R270</text>
<text x="253.5" y="50.5">0</text>
<text x="228" y="56.8">C255</text>
<text x="228.1" y="59.1">10nF</text>
<text x="244" y="59.1">10nF</text>
<text x="244" y="56.8">C256</text>
<text x="19.5" y="65.7">R251</text>
<text x="22.9" y="60">+3V3</text>
<text x="56.3" y="65.7">R254</text>
<text x="59.8" y="60">+3V3</text>
<text x="89.7" y="61.3">+3V3</text>
<text x="95.7" y="65.3">CUS520</text>
<text x="97" y="63">D214</text>
<text x="233.1" y="65">GND</text>
<text x="239.5" y="65">GND</text>
<text x="21.8" y="68.2">1k</text>
<text x="29.7" y="68.4">B3U-1000P</text>
<text x="31.4" y="66.1">SW201</text>
<text x="58.6" y="68.2">1k</text>
<text x="66.5" y="68.4">B3U-1000P</text>
<text x="68.2" y="66.1">SW203</text>
<text x="206.3" y="71.6">TP209</text>
<text x="18" y="76.9">0.1uF</text>
<text x="18.4" y="74.6">C242</text>
<text x="54.9" y="76.9">0.1uF</text>
<text x="55.2" y="74.6">C248</text>
<text x="112.4" y="75.8">SWD_DIAGS</text>
<text x="112.9" y="73.5">J206</text>
<text x="129.9" y="72.1">R252</text>
<text x="132.3" y="74.6">1k</text>
<text x="142.6" y="74.6">1k</text>
<text x="142.7" y="72.1">R253</text>
<text x="206.4" y="73.9">TP_BQ2417_CHG_EN</text>
<text x="248.1" y="75.9">R271</text>
<text x="254.8" y="75.9">0</text>
<text x="23.3" y="82.8">GND</text>
<text x="38.6" y="82.8">GND</text>
<text x="60.1" y="82.8">GND</text>
<text x="75.4" y="82.8">GND</text>
<text x="129.6" y="80.8">GN</text>
<text x="129.9" y="78.3">D210</text>
<text x="142.7" y="80.7">GN</text>
<text x="143.1" y="78.4">D211</text>
<text x="248.1" y="80.9">R264</text>
<text x="254.8" y="80.9">0</text>
<text x="89.6" y="86.6">GND</text>
<text x="134.1" y="86.6">GND GND</text>
<text x="212.5" y="87.3">C252</text>
<text x="212.7" y="89.8">10nF</text>
<text x="226.4" y="89.8">10k</text>
<text x="226.5" y="87.3">R257</text>
<text x="232.8" y="88.6">C253</text>
<text x="246.7" y="89.8">10k</text>
<text x="246.8" y="87.3">R259</text>
<text x="99.1" y="90.5">+3V3</text>
<text x="233" y="91.1">10nF</text>
<text x="30.9" y="96.1">Y201</text>
<text x="38" y="96.1">XTAL</text>
<text x="77.6" y="101.4">TP206</text>
<text x="77.6" y="96.3">TP205</text>
<text x="77.6" y="98.6">TestPoint</text>
<text x="93" y="101">BSS84</text>
<text x="94.2" y="98.7">Q201</text>
<text x="217.6" y="98">GND GND</text>
<text x="238.2" y="98">GND GND</text>
<text x="22" y="105.1">C241</text>
<text x="23.2" y="107.6">10p</text>
<text x="44.9" y="105.1">C243</text>
<text x="44.9" y="107.6">10p</text>
<text x="77.6" y="103.7">TestPoint</text>
<text x="77.6" y="106.4">TP207</text>
<text x="95.3" y="107.5">RD</text>
<text x="95.7" y="104.9">D201</text>
<text x="27.4" y="113.3">GND</text>
<text x="33.7" y="113.3">GND</text>
<text x="40.1" y="113.3">GND</text>
<text x="77.6" y="108.8">TestPoint</text>
<text x="77.6" y="111.5">TP208</text>
<text x="77.6" y="113.8">TestPoint</text>
<text x="103.1" y="111.4">1k</text>
<text x="103.3" y="108.9">R201</text>
<text x="206.3" y="112.2">TP210</text>
<text x="221.6" y="112.2">TP211</text>
<text x="239.4" y="112.2">TP212</text>
<text x="99.8" y="117.1">GND</text>
<text x="206.1" y="114.5">TP_I_ESCS</text>
<text x="221.3" y="114.5">TP_I_SYS</text>
<text x="238.9" y="114.5">TP_I_CHARGE</text>
<text x="247.3" y="117.8">R10</text>
<text x="252.5" y="117.8">100</text>
<text x="68.1" y="121">+3V3</text>
<text x="247.3" y="122.9">R11</text>
<text x="252.5" y="122.9">100</text>
<text x="54" y="130.4">C245</text>
<text x="62.9" y="130.4">C246</text>
<text x="71.8" y="130.4">C247</text>
<text x="247.3" y="127.9">R12</text>
<text x="252.5" y="127.9">100</text>
<text x="40.2" y="132.4">+3V3</text>
<text x="55.2" y="132.8">1uF</text>
<text x="64.1" y="132.8">1uF</text>
<text x="73" y="132.8">1uF</text>
<text x="246.8" y="133">R265</text>
<text x="252.5" y="133">100</text>
<text x="59.1" y="139.9">GND</text>
<text x="68" y="139.9">GND</text>
<text x="76.9" y="139.9">GND</text>
<text x="187" y="143.2">C15</text>
<text x="200.9" y="143.2">C16</text>
<text x="214.9" y="143.2">C17</text>
<text x="229" y="143.2">C254</text>
<text x="246.8" y="138.1">R266</text>
<text x="248.1" y="143.2">C257</text>
<text x="252.5" y="138.1">100</text>
<text x="32.3" y="144.4">NRST</text>
<text x="40" y="145.5" transform="rotate(-90 40 145.5)">VDD</text>
<text x="42.5" y="146.7" transform="rotate(-90 42.5 146.7)">VDDA</text>
<text x="45.1" y="148.3" transform="rotate(-90 45.1 148.3)">VDDIO2</text>
<text x="48.1" y="144.4">PA0</text>
<text x="48.1" y="146.9">PA1</text>
<text x="48.1" y="149.5">PA2</text>
<text x="174.2" y="148.3">D7</text>
<text x="187.1" y="145.7">0.1uF</text>
<text x="188.2" y="148.3">D8</text>
<text x="199.8" y="145.7">0.1uF</text>
<text x="202.1" y="148.3">D9</text>
<text x="215" y="145.7">0.1uF</text>
<text x="217.6" y="148.3">D212</text>
<text x="229" y="145.7">0.1uF</text>
<text x="235.4" y="148.3">D213</text>
<text x="248" y="145.7">0.1uF</text>
<text x="48.1" y="154.6">PA4</text>
<text x="48.1" y="152">PA3</text>
<text x="129.1" y="154">+3V3</text>
<text x="174.3" y="150.8">BZT52</text>
<text x="188.3" y="150.8">BZT52</text>
<text x="202.2" y="150.8">BZT52</text>
<text x="217.5" y="150.8">BZT52</text>
<text x="235.3" y="150.8">BZT52</text>
<text x="32.3" y="157.1">PF0</text>
<text x="32.3" y="159.6">PF1</text>
<text x="48.1" y="157.1">PA5</text>
<text x="48.1" y="159.6">PA6</text>
<text x="178.3" y="157.7">GNDGND</text>
<text x="192.2" y="157.7">GNDGND</text>
<text x="206.2" y="157.7">GNDGND</text>
<text x="221.4" y="157.7">GNDGND</text>
<text x="239.2" y="157.7">GNDGND</text>
<text x="32.3" y="164.7">PB0</text>
<text x="32.3" y="167.3">PB1</text>
<text x="48.1" y="162.2">PA7</text>
<text x="48.1" y="164.7">PA8</text>
<text x="48.1" y="167.3">PA9</text>
<text x="99.1" y="165.9">GN</text>
<text x="99.3" y="163.4">D3</text>
<text x="109.1" y="165.9">GN</text>
<text x="109.3" y="163.4">D4</text>
<text x="124.5" y="166">0.1uF</text>
<text x="124.9" y="163.5">C251</text>
<text x="32.3" y="169.8">PB3</text>
<text x="32.3" y="172.3">PB4</text>
<text x="47.1" y="169.8">PA10</text>
<text x="47.1" y="172.3">PA11</text>
<text x="99.3" y="169.8">R6</text>
<text x="99.4" y="172.4">10k</text>
<text x="108.5" y="172.4">10k</text>
<text x="109.3" y="169.8">R7</text>
<text x="113.2" y="169.8">R8</text>
<text x="113.4" y="172.4">10k</text>
<text x="123.8" y="169.8">GND</text>
<text x="153.2" y="169.3">+3V3</text>
<text x="158.9" y="172.1">D6</text>
<text x="32.3" y="174.9">PB5</text>
<text x="32.3" y="177.4">PB6</text>
<text x="32.3" y="180">PB7</text>
<text x="47.1" y="174.9">PA12</text>
<text x="47.1" y="177.4">PA13</text>
<text x="47.1" y="180">PA14</text>
<text x="124.2" y="177.4">D</text>
<text x="124.2" y="180">R</text>
<text x="131.4" y="179" transform="rotate(-90 131.4 179)">VCC</text>
<text x="132.3" y="180">CANH</text>
<text x="156.7" y="174.4">CUS520</text>
<text x="32.3" y="182.5">PB8</text>
<text x="40" y="183.9" transform="rotate(-90 40 183.9)">VSS</text>
<text x="42.5" y="183.9" transform="rotate(-90 42.5 183.9)">VSSA</text>
<text x="47.1" y="182.5">PA15</text>
<text x="131.4" y="185.9" transform="rotate(-90 131.4 185.9)">GND</text>
<text x="132.5" y="182.5">CANL</text>
<text x="148" y="180.1">R258</text>
<text x="148" y="182.4">120</text>
<text x="45.1" y="190.2">STM32F042K6Tx</text>
<text x="50" y="187.6">U215</text>
<text x="134.2" y="191.4">SN65HVD232</text>
<text x="138.6" y="188.9">U2</text>
<text x="152.8" y="188.9">C201</text>
<text x="158" y="188.9">10nF</text>
<text x="163.9" y="190.2">CAN_CONN</text>
<text x="166.8" y="187.6">J205</text>
<text x="38.8" y="194.6">GND</text>
<text x="129" y="195.8">GND</text>
<text x="150.6" y="193.3">GND</text>
</g>
<g font-size="1.8" fill="#848400">
<text x="15.5" y="40.3">CHG_PWR_UNFUSED</text>
<text x="260.6" y="37.7">UART_BQ79606_STM_RX</text>
<text x="260.6" y="42.8">UART_BQ79606_STM_TX</text>
<text x="260.6" y="47.9">BQ79606_WAKE</text>
<text x="260.6" y="53">BQ79606_FAULT</text>
<text x="261.9" y="83.4">BQ_24617_CHG_EN</text>
<text x="261.9" y="78.4">ESC_PWR_EN</text>
<text x="260.6" y="125.3">ANALOG_V_ESCS</text>
<text x="260.6" y="120.3">ANALOG_V_SYSTEM</text>
<text x="260.6" y="130.4">ANALOG_I_ESCS</text>
<text x="260.6" y="135.5">ANALOG_I_SYS</text>
<text x="260.6" y="140.6">ANALOG_I_CHG</text>
</g>
<g font-size="1.8" fill="#840084">
<text x="70.8" y="44">25V</text>
<text x="123.4" y="45.3">6V</text>
<text x="230.1" y="61.8">6V</text>
<text x="244" y="61.8">6V</text>
<text x="19.3" y="79.5">6V</text>
<text x="56.1" y="79.5">6V</text>
<text x="22.3" y="110.2">C0G</text>
<text x="45.2" y="110.2">C0G</text>
<text x="56.1" y="135.4">6V</text>
<text x="65" y="135.4">6V</text>
<text x="73.9" y="135.4">6V</text>
<text x="174.7" y="153.3">3.3V</text>
<text x="188.7" y="153.3">3.3V</text>
<text x="202.7" y="153.3">3.3V</text>
<text x="217.9" y="153.3">3.3V</text>
<text x="235.7" y="153.3">3.3V</text>
</g>
<g font-size="1.8">
<text x="127" y="64.8">SM1_LED</text>
<text x="127" y="67.3">SM0_LED</text>
</g>
<g font-size="1.4" fill="#0000c2">
<text x="35.6" y="21.2">Diode OR allows 3V3 systems to be powered</text>
<text x="35.6" y="22.9">even when there's no battery present</text>
<text x="83.8" y="21.7">Dip switch to disable</text>
<text x="83.8" y="23.4">all 3v3 quiescent current when</text>
<text x="83.8" y="25">system is in storage.</text>
<text x="83.8" y="26.7">EN is internally pulled High</text>
<text x="135.9" y="45.7">DNP for final build.</text>
<text x="57.1" y="92.7">Breakout pads for unused STM pins</text>
<text x="106.7" y="103.8">High Input Impedance</text>
<text x="106.7" y="105.4">LED for BQ Fault</text>
<text x="251.5" y="108.8">Add formulas for TPs on SS.</text>
<text x="251.5" y="110.5">No need for voltage TPs</text>
<text x="252.7" y="147.3">Place RC of analog pins near MCU</text>
<text x="52.1" y="194.3">Pin mapping may change during layout for better fanout.</text>
</g>
<g font-size="1.4" fill="#008484">
<text x="106.3" y="30">U216</text>
<text x="102.8" y="31.9">TPS70933DRVT</text>
</g>
<g font-size="1.4">
<text x="167.6" y="36.8">UART_BQ79606_STM_RX</text>
<text x="167.6" y="41.9">UART_BQ79606_STM_TX</text>
<text x="167.6" y="47">BQ79606_WAKE</text>
<text x="167.6" y="52.1">BQ79606_FAULT</text>
<text x="15.2" y="71.1">RESET</text>
<text x="52.1" y="71.1">USR_BUTTON</text>
<text x="91.4" y="69.8">STM32_SWDIO</text>
<text x="91.4" y="74.9">UART_DIAGS_STM_TX</text>
<text x="91.4" y="77.5">UART_DIAGS_STM_RX</text>
<text x="91.4" y="72.4">STM32_SWCLK</text>
<text x="168.9" y="77.5">ESC_PWR_EN</text>
<text x="168.9" y="82.5">BQ_24617_CHG_EN</text>
<text x="22.9" y="99.1">XTAL_P</text>
<text x="44.2" y="99.1">XTAL_N</text>
<text x="59.7" y="96.5">STM_PB5</text>
<text x="59.7" y="101.6">STM_PB4</text>
<text x="110.7" y="99.1">BQ79606_FAULT</text>
<text x="59.7" y="106.7">STM_PB3</text>
<text x="59.7" y="111.8">STM_PA8</text>
<text x="170.2" y="119.4">ANALOG_V_SYSTEM</text>
<text x="170.2" y="124.5">ANALOG_V_ESCS</text>
<text x="170.2" y="129.5">ANALOG_I_ESCS</text>
<text x="170.2" y="134.6">ANALOG_I_SYS</text>
<text x="16.5" y="143.5">RESET</text>
<text x="63" y="143.5">ANALOG_I_SYS</text>
<text x="170.2" y="139.7">ANALOG_I_CHG</text>
<text x="58.5" y="148.6">UART_DIAGS_STM_TX</text>
<text x="62.7" y="146">ANALOG_I_CHG</text>
<text x="61.5" y="153.7">ANALOG_V_ESCS</text>
<text x="62" y="151.1">ANALOG_I_ESCS</text>
<text x="16.5" y="158.7">XTAL_N</text>
<text x="16.5" y="156.2">XTAL_P</text>
<text x="59.6" y="156.2">ANALOG_V_SYSTEM</text>
<text x="60.5" y="161.3">BQ_24617_CHG_EN</text>
<text x="64.2" y="158.7">ESC_PWR_EN</text>
<text x="16.5" y="163.8">BQ79606_FAULT</text>
<text x="16.5" y="166.4">BQ79606_WAKE</text>
<text x="56.9" y="166.4">UART_BQ79606_STM_TX</text>
<text x="67.3" y="163.8">STM_PA8</text>
<text x="16.5" y="174">STM_PB5</text>
<text x="16.5" y="171.4">STM_PB4</text>
<text x="16.5" y="168.9">STM_PB3</text>
<text x="56.8" y="168.9">UART_BQ79606_STM_RX</text>
<text x="59.7" y="171.4">UART_CAN_STM_RX</text>
<text x="59.9" y="174">UART_CAN_STM_TX</text>
<text x="16.5" y="176.5">USR_BUTTON</text>
<text x="16.5" y="179.1">SM1_LED</text>
<text x="63.4" y="179.1">STM32_SWCLK</text>
<text x="63.8" y="176.5">STM32_SWDIO</text>
<text x="88.9" y="179.1">UART_CAN_STM_RX</text>
<text x="88.9" y="176.5">UART_CAN_STM_TX</text>
<text x="16.5" y="181.6">SM0_LED</text>
<text x="58.3" y="181.6">UART_DIAGS_STM_RX</text>
</g>
<g font-size="1.1" fill="#840000">
<text x="33.4" y="99.1">1</text>
<text x="35.3" y="101.8" transform="rotate(-90 35.3 101.8)">4</text>
<text x="35.3" y="97.4" transform="rotate(-90 35.3 97.4)">2</text>
<text x="37.2" y="99.1">3</text>
</g>
</svg>
